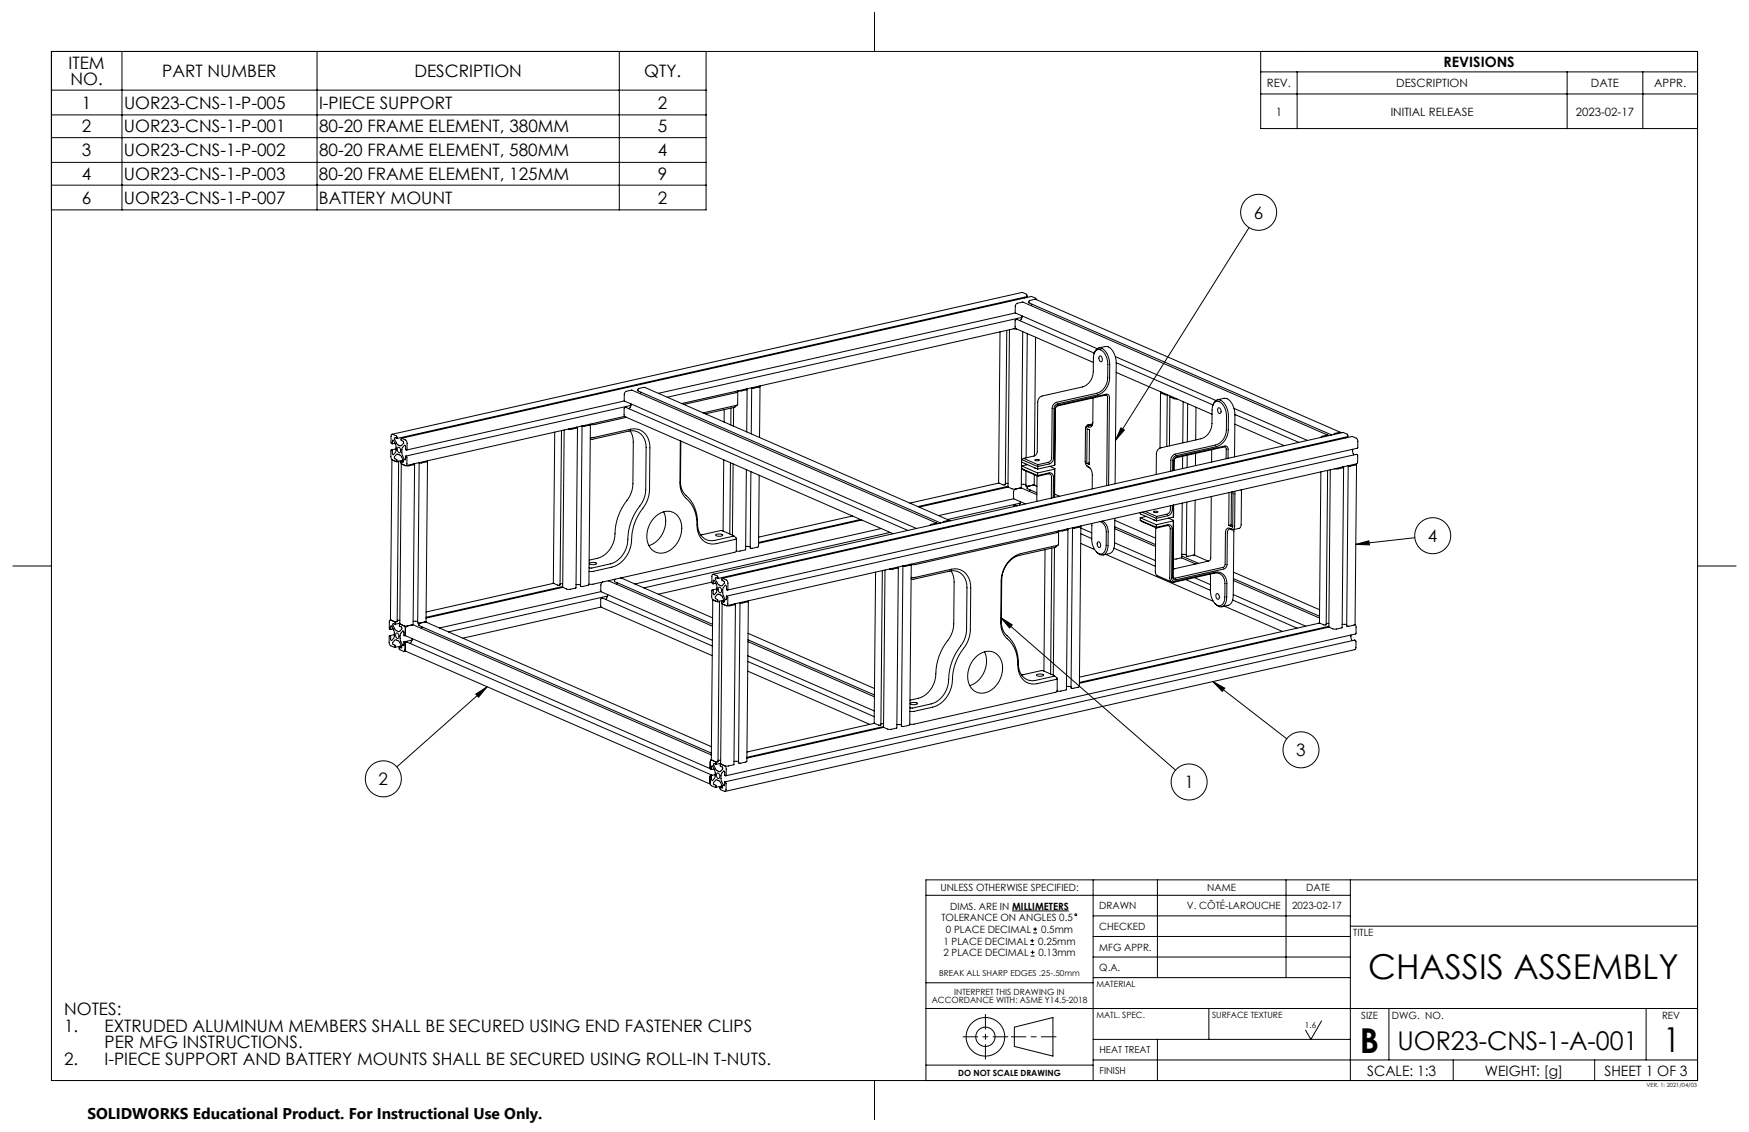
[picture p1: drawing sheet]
<svg xmlns="http://www.w3.org/2000/svg" width="432mm" height="279mm" viewBox="0 0 432 279" stroke-linecap="round" stroke-linejoin="round" font-family="sans-serif">
<g fill="none" stroke="#000" stroke-width=".25">
<path d="M12.7 12.7h406.4v254h-406.4zM30.1 12.7v39.1M78.3 12.7v39.1M152.9 12.7v39.1M174.3 12.7v39.1h-161.6M215.9 3.2v9.5M311.3 12.7v19h107.8M311.3 17.7h107.8M320.2 17.7v14M386.9 17.7v14M405.6 17.7v14M12.7 22.3h161.6"/>
<path d="M12.7 28.4h161.6M12.7 34h161.6M311.3 23.2h107.8M12.7 40.1h161.6M12.7 45.7h161.6M308.4 56.2l-33 52.5M250.7 77.2l-88.2 19.9M252.3 78.3l-87.6 19.7M252.3 78l-.1 .6-.4 .6M252.9 73.4l.1 .1M254.6 73.2h.1M254.6 73.2l-155.5 35"/>
<path d="M254.7 73.2l1 .4 .2 .4M254.8 75.1l-.3 .3M154.2 99l-53.8 12.1M155.8 99.7l-.1 .6-.4 .6M158.3 96.8l-.3 .4M182 96.5l.1 .2-.4 .2-12.9 2.9M182.1 99.9l-.7 .6-7.2 1.6M182.1 96.7v3.1l-.1 .2-8.4 1.9M184.2 96h.1M184.3 96l.1 .1-1.4 .4h-.8M184.4 96.1v10.5M185.6 95.7l-.1 11.4"/>
<path d="M185.6 95.7h.1M187.6 95.3l-.2 .2-1.3 .3-.5-.1M187.6 95.4l-.1 12.6M248.6 81.5l-.4 38.1-.4 .1-1.3-.6 .4-37.2M249.2 81.4l-.3 38.8 1 .5h.9M250.3 81.1l.7 .1M250.7 81l-82.4 18.6M252.5 81.9l-.5 38.5M253.6 82.3l-.3 30.7M255.7 83.2l-.3 29.3M269.9 98.2l-.1 6a.92 .92 0 0 1-.3 1.1 .92 .92 0 0 1-1.1 0l-.3 .2-.1 .5-.1 8.1a1.63 1.63 0 0 0 1.2 1.4l.6 1.4-.1 3.8M270.1 87.3a1.45 1.45 0 0 1 1.1-1.4 1.45 1.45 0 0 1 1.6 .7l.6 .9 .5 1.9a15.7 15.7 0 0 1-.2 5.3 4.1 4.1 0 0 1-2.7 2.8l-10 2.2a1.18 1.18 0 0 0-.8 1.1l-.1 12.2a1.57 1.57 0 0 1-1.1 1.5l-2.8 .7"/>
<path d="M270.2 87.2l-19.1-8.4-.5 .3v1.7l.2 .3 19.1 8.4M270.9 86.1l-20.2-8.8v-2.1l.4-.3 1.5-.3 75.2 32.8M271.3 85.9l1.6-.4a2.48 2.48 0 0 1 2.4 2.2l.3 1.9-.3 29.8M271.4 87.9a.69 .69 0 0 1 .7 .6 .69 .69 0 0 1-.4 .8l-.4-.6zM275.3 88l24.9 10.8M275.6 91.9l23.6 10.3M275.6 89.5l23.9 10.4M286.5 96.9l-.1 13.7M286.7 96.8l-.1 .2 1 .4h.5M288.2 97.4l-.1 12.8M288.8 97.9l-.1 12.1M289.1 97.8l-.3 .1 1.1 .5 .7 .1"/>
<path d="M292.1 99.1l-.1 10.2M293.2 99.6l-.1 9.5M300.6 98.7l1.6-.4a2.48 2.48 0 0 1 2.4 2.2l.3 1.9-.1 10.4M96.8 107.2l155.5-35 1.1 .4 .1 .2v.4l-155.5 35M96.8 109.5l-.3-.3 .1-1.7 .2-.3 1.2 .5v.5l-.5-.2-.1 .4 .6 1.2 .7 .4h.4l.6-.7-.2-.4-.5-.2 .1-.5 1.1 .4 .3 .7v1.7h-.4v-.9l-.2-.2-.6 .7-.1 1.1 .1 .7 .7 1.1 .2-.9M96.8 109.5l.2-.9 .7 1.3 .1 1.2-.2 .5-.5 .7-.2-.3v-.8l-.4-.1v1.8l.4 .6M96.9 113.5h-.1l-.4 39.4 .1 .2M96.9 113.5l.9 .4M97.5 109.4l-.7 .1M97.8 110.8l-1.2 .2M97.8 113.9l.2-.4-.5-.3-.2-.4 .8-.7 .8 .4 .7 1.2-.1 .4-.5-.2 .1 .6M98.2 110.4a.67 .67 0 0 1 .7 .6 .67 .67 0 0 1-.4 .7l-.4-.6z"/>
<path d="M98.3 113.8l-.5 .1M98.4 113.9l-.3 39.5-.6 .1M99.1 114.5l-.3 39.5M99.1 114.5l1 .4M99.4 113.6h.2M99.5 113.6l-1.6 .3M99.6 113.8l-.6 .1M100.2 112.6l.3 .3v1.5l-.2 .4-.2 .1M102.1 114.5h.1M102.2 114.5l.2 .1-1.4 .4-.9-.1M102.4 114.6l-.5 39.6M103.5 114.2l-.4 39.5 .5 .1"/>
<path d="M103.5 114.2h.1M105.5 113.7l-.2 .3-1.3 .3-.5-.1M105.5 113.8l-.3 39.6-.3 .1M137 106.7l-.4 37.2 1.1 .5h.5M138.6 106.3l-.3 38.1M142.4 105.4l.2 .2-1.5 .3h-.7M142.6 105.6l-.4 39.5-1.7 .4-1.6-.6 .4-38.8M145.7 108.3l.7 .1 8.9-2a3.6 3.6 0 0 1 4.2 4.1l-.1 10.3a7.6 7.6 0 0 1-2.1 5 14.4 14.4 0 0 0-2.4 8.1 6.3 6.3 0 0 1-4.2 5.3l-4.7 1-.6-.1M145.7 107.9h1.1l8.9-2a3.9 3.9 0 0 1 4.7 3.8v11.1a8.4 8.4 0 0 1-2.3 5.5 13.5 13.5 0 0 0-2.2 7.7 7 7 0 0 1-4.8 6l-4.6 1h-1.1M154.2 102.8l-54 12.1M154.7 103l-7.9 1.8h-1l-.4 39.5-1.7 .5-.4-.1 .4-39.6 .4 .1 1.4-.3 .2-.2M155.6 106.3a4.8 4.8 0 0 1 .7 2.8v10.3a7.6 7.6 0 0 1-2.2 5 14.4 14.4 0 0 0-2.3 8.1 6.5 6.5 0 0 1-6.4 5.8"/>
<path d="M155.8 100.1l-55.6 12.5M168 108.9l-.1 10.3a5.2 5.2 0 0 0 2.1 4.4 9.3 9.3 0 0 1 2.1 6.7 3.9 3.9 0 0 0 4.7 3.9l5-1.2v-.2l-.7-.6M168.1 108.9l-.1 10a4.7 4.7 0 0 0 2 4 9.9 9.9 0 0 1 2.3 7.1 3.5 3.5 0 0 0 4.2 3.4l4.6-1.1-3-1.3-5.1 1M178.7 113.5l-.2 17.6M178.8 101.1v3.1M180.3 114.2l-.1 17.6M180.5 100.7l-.1 4.2M181 114.5l-.2 17.6M181.1 100.6v4.6M184.3 115.9l-.2 19.8-1.5 .3h-.8M185.4 116.4l-.2 18.8M187.4 117.3l-.1 17.6-1.6 .4h-.5"/>
<path d="M246.6 119.2l-22 5M248.2 119.3h.7M252.1 119.6h1.2M252.2 114.1l4 1.7M252.7 113.1l2.6-.5a1.18 1.18 0 0 0 .8-1.2l.1-12.1a1.57 1.57 0 0 1 1.1-1.6l9.9-2.2a3.9 3.9 0 0 0 2.7-3.8l.1-3.8a1.41 1.41 0 0 1 1.1-1.6 1.41 1.41 0 0 1 1.6 1l.5 1 .3 1.1v3.9a3.9 3.9 0 0 1-2.7 3.8l-10 2.2a1.57 1.57 0 0 0-1 1.5l-.2 12.2a1.18 1.18 0 0 1-.8 1.1l-2.5 .6M252.7 113.1l3.6 1.6M252.7 113.1l-.5 .3 4 1.8M253.3 116.3v3.6l.5 .1M253.3 114.5v.3M253.7 114.7l-1.5 .3 4 1.7M255.1 119.7l.9 .4M255.1 119.7l-1.3 .3"/>
<path d="M255.3 119.6l-.2 .1M255.3 119.5l.2 .3M255.4 117.2l-.1 2.4M255.4 115.5l.4 .1M255.5 113.5a.6 .6 0 0 1 1 .2h-.8zM256 117.4v6.4M256.2 117.4l2.8-.7a.9 .9 0 0 1 1.1 1.1l-.1 5M256.2 117.4l-4-1.8 4 1.9M256.2 117.4v.1M256.2 116.7v.7M256.2 115.2v.6M256.2 117.5l2.6-.5a.68 .68 0 0 1 .8 .7v5.2"/>
<path d="M256.3 114.7l-.1 .5M259.2 115.1l1.2 .5M260.4 115.8l-.1 7M260.4 115.8l-4.2 .9M260.4 114.8l.1-13.7a1.18 1.18 0 0 1 .8-1.1l11.8-2.7a.68 .68 0 0 1 .8 .8l-.2 21.7M260.4 114.8l.2-13.9 .1-.4 .4-.3 11.8-2.7a.45 .45 0 0 1 .5 .5l-.2 21.9M260.4 114.8l-4.2 1M260.4 115.6v7.2M260.4 115.6v.2M268.3 115l.9 .6M268.4 105.8l.6 .3-.1 8.5-.6-.2zM268.9 114.3l-.6 .1"/>
<path d="M269.7 104.7a.63 .63 0 0 1-1 .2l-.4 .2-.3 .5M269.8 104.6l-1.2 .3M276.7 105.6l.9 .6-2.2 2.5zM289 116.3l.1-2.7a1.57 1.57 0 0 1 1-1.5l10-2.2a3.9 3.9 0 0 0 2.7-3.8v-3.3a3.8 3.8 0 0 0-2.1-3.8 1.69 1.69 0 0 0-1.5 2.2v3.3a3.9 3.9 0 0 1-2.7 3.8l-9.9 2.2a1.57 1.57 0 0 0-1.1 1.5v5.1M292 112.6l-.1 3.1M293.1 112.4v3M295.2 111.9l-.1 3M295.3 100.5l-.1 8.1M299.2 111l-.1 3M299.4 100.1a1.45 1.45 0 0 1 1.1-1.4 1.45 1.45 0 0 1 1.6 .6l.9 1.6 .2 1.3a15.8 15.8 0 0 1-.2 5.3 4.1 4.1 0 0 1-2.7 2.8l-10 2.2a1.18 1.18 0 0 0-.8 1.1v2.6M300.7 100.7a.69 .69 0 0 1 .7 .6 .69 .69 0 0 1-.4 .8l-.4-.7zM302.7 113.2v-2.4a.45 .45 0 0 0-.5-.5l-11.9 2.7-.4 .6-.1 2.5"/>
<path d="M303.2 113.1v-2.2a.68 .68 0 0 0-.8-.8l-11.8 2.6a1.18 1.18 0 0 0-.8 1.2v2.2M304.7 100.8l18.1 7.9M304.9 104.7l12.1 5.3M304.9 102.3l15.8 6.9M326.1 116.5l-.3 37.2M327.8 116.1l-.4 38.1h-.5l-1.1-.5M327.9 107.6l-.2-.2-1.4 .3-.3 .3M328.4 115.9l-.3 38.9M331 106.7l-75.3-32.8-1.7 .4v.5l74.8 32.6M331.1 106.8l-.3-.1-1.3 .3-.2 .3M331.5 115.3h.2M331.7 115.3l-1.5 .4h-.7"/>
<path d="M331.7 115.4l-.3 39.5-1.9 .4-1.4-.5M332.1 107.9l.1 .2M333.9 110.9l.3 1.4M334.8 114.5l-.1 .2-1.3 .3h-.5l-.4 39.5M334.9 112.1l-155.5 35M334.9 112.1h.1M334.9 112.1l.3 .4v1.6l-.3 .4-155.5 35M334.9 114.6l-.4 39.5M3.2 139.7h9.5M145.5 139a1.58 1.58 0 0 1 1.8 .1 1.68 1.68 0 0 1-1.8 0zM161.9 127.4a3.7 3.7 0 0 1 4.3-.9 3.7 3.7 0 0 1 2.1 3.9 6 6 0 0 1-5.3 6.1 3.9 3.9 0 0 1-3.3-4.9l.8-2.3zM163.8 126.3a6.3 6.3 0 0 1-3.6 8.4"/>
<path d="M176.7 132a1.58 1.58 0 0 1 1.7 .1 1.68 1.68 0 0 1-1.7 0zM181.8 132.9v3.2l-.3 .2-35 7.9h-1.1M184.1 134.9h1.1M185.2 135.2h.1M210.5 127.4l-23.2 5.2M212.4 128.2l-25.1 5.7M212.8 128.4l-25.5 5.7M217.6 130.5l-60.8 13.6M219.8 131.4l-60.8 13.7M224.1 130.9l-69.6-30.3-.4 .1v1.8l.2 .4 66.2 28.8M224.9 139.2l-.1 .3-1.4 .3-.5-.1-.4 39.5M231.3 129.1l-75.3-32.8-1.4 .3-.4 .4v2l72.1 31.4"/>
<path d="M231.4 129.3l-.2-.2-1.4 .3-.3 .3M234.5 128.5l-75.3-32.9-1.7 .4v.5l74.7 32.6M234.6 128.6l-.3-.2-1.4 .3-.2 .3M248.9 120l-22.3 5M248.9 120.2l-22 5M250.2 125v.1M250.3 123.1l-18.6 4.2M250.8 120.7l-.6 .6v1.8l3 1.3M251 124.9l-.4-.2-.4 .3M251.9 124.2l-18 4M251.9 123.8l-.3 .9M252 120.4l4 1.7"/>
<path d="M252 120.4l-1.2 .3M253.8 120l-.2 .2v.4l2.4 1M254.4 120.9l-.3 .4M258 135.7l-.3 29.9M259.7 135.3l-.3 31.1M260.3 135.1l-.3 31.6M260.4 122l1.2 .5M261.2 131.1l.1 .2-.3 .2-35 7.8h-1l-.4 39.6-1.6 .4-.4-.1M261.3 134.5l-.8 .6-8.9 2a6.3 6.3 0 0 0-4.3 6l-.1 10.3a4.7 4.7 0 0 0 2 4.1 9.9 9.9 0 0 1 2.3 7.1 3.5 3.5 0 0 0 4.2 3.3l4.7-1.1-3.1-1.3-5.1 1.1M261.4 131.2l-.1 3.2-.1 .1-9.2 2.1a7 7 0 0 0-4.8 6.8l-.1 10.3a5.2 5.2 0 0 0 2.1 4.5 9.3 9.3 0 0 1 2.1 6.7 3.9 3.9 0 0 0 4.8 3.8l4.9-1.1v-.2l-.7-.6M263.4 130.6l.3 .1-1.5 .4-.8-.1M263.7 130.7l-.4 39.5-1.5 .4-.8-.1"/>
<path d="M264.8 130.3l-.4 39.5M264.8 130.3h.1M266.8 129.8l-.2 .3-1.3 .3-.5-.1M266.8 134.1l3.4 1.5M266.8 131.7l2.7 1.2M266.8 130.3l2.7 1.2M266.8 129.9l-.3 39.5-1.5 .5-.6-.1M271 133.8a.69 .69 0 0 1 .7 .5 .69 .69 0 0 1-.4 .8l-.4-.6zM271.6 128.7a2.46 2.46 0 0 1 1.5 2.6v3.8a1.41 1.41 0 0 1-1.1 1.6 1.41 1.41 0 0 1-1.7-1l-.5-1-.2-1.1-.1-4.4M272.2 128.6l.1 .1a2.79 2.79 0 0 1 1.3 2.6l-.1 3.9a1.58 1.58 0 0 1-2 1.7l-.8-.7M273 136.8l26.5 11.6M275 135.3l10.2 4.5"/>
<path d="M275.2 134l10.1 4.4M275.2 130.5l10.1 4.4M275.2 130l10.1 4.4M275.2 128.4l10.1 4.4M275.2 127.9l-.1 6.9a2.02 2.02 0 0 1-1.2 1.8l-1.6 .4M281.5 128.4l4 1.8M281.5 128.4l4 1.9M281.5 127.8v.6M281.5 127.8l4 1.7M281.5 126.5v.3l4 1.8M282 126.4l3.5 1.5M282.7 126.2l2.9 1.3"/>
<path d="M283 127.5l-1.5 .3M284.8 128.3l.3 .1M284.8 126.3a.6 .6 0 0 1 1 .1l-.5 .1zM285.3 130.2v11.4l.4 .5 3.6 1.6M285.5 130.2l2.8-.7a.9 .9 0 0 1 1.1 1l-.1 12.2a.68 .68 0 0 0 .8 .8l9.9-2.3a2.48 2.48 0 0 1 2.9 2.9l-.1 3.9a1.58 1.58 0 0 1-1.9 1.7l-.9-.7M285.5 130.2v.1M285.5 129.5v.7M285.5 127.9v.7M285.5 130.3l2.6-.6a.68 .68 0 0 1 .8 .8l-.1 12.2a.9 .9 0 0 0 1.1 1l9.9-2.2a2.26 2.26 0 0 1 2.6 2.5v3.9a1.41 1.41 0 0 1-1.1 1.6 1.41 1.41 0 0 1-1.7-1l-.5-1-.2-1.1-.1-4.7M285.6 127.5l-.1 .4M288.5 127.9l1.2 .5M288.6 127.9h.1"/>
<path d="M289 124.8l-.1 1a1.18 1.18 0 0 1-.8 1.1l-2.5 .6M289.4 124.7v1.1a1.57 1.57 0 0 1-1.1 1.5l-2.8 .6M289.7 128.6l-4.2 .9M289.7 127.6l-4.2 1M289.7 124.7v2.9M289.7 128.4v.2M289.8 124.7l-.1 2.9M291.7 137.7l3.5 1.5M291.7 137.2l4.2 1.8M291.8 136.8l1.1 .1M291.9 124.2l-.2 13.4-2.1 .4M292.9 137.2h.1"/>
<path d="M293 123.9l-.1 13.3M294.8 137l3.5 1.5M295.1 123.5l-.2 13.3-1.5 .5-.5-.1M299 122.6l-.2 15.5-.4 .4-8.8 2M303.4 121.6v8.1M304 129.5l-.6 .2M304 121.4l-.1 8.5-.5-.2M304.3 121.4v8.4a.58 .58 0 0 1-.2 .7 .58 .58 0 0 1-.7-.2l-.6 .3-.2 .6-.1 8.1-.3 .6-12.1 2.8a.45 .45 0 0 1-.5-.5l.1-13.8M304.7 130.7l-.3 16.9a2.02 2.02 0 0 1-1.2 1.8l-1.6 .4M304.8 121.3v8.5a.72 .72 0 0 1-.3 .9 .72 .72 0 0 1-.8-.1l-.5 .2-.2 .5-.1 8a1.18 1.18 0 0 1-.8 1.1l-11.8 2.7a.68 .68 0 0 1-.8-.8l.2-13.7M306.4 120.9v8.8l-.3 .7-1.8 .4M334.7 134.4l3.2-.9 .2 1z"/>
<path d="M349.3 132.7l-14.6 1.7M419.1 139.7h9.5M96.4 155.4l.2-.9 .7 1.3 .1 1.2-.2 .5-.6 .6-.2-.3v-.8h-.3v1.7l.1 .5 1.3 .6v-.5l-.5-.3-.1-.3 .6-.7 .3-.1 .7 .4 .7 1.3-.1 .3-.5-.1v.5l1.1 .5 .3-.5M96.5 153h-.1M96.5 153.1h-.3l-.1 .4v1.6l.3 .3M96.5 153.1l1 .4M97.1 155.2l-.7 .2M97.4 156.6l-1.2 .3M97.5 153.5l.1 .6-.6-.2v.4l.6 1.2 .8 .4 .8-.8-.1-.3-.5-.3 .2-.5M97.8 156.3a.67 .67 0 0 1 .7 .5 .67 .67 0 0 1-.4 .8l-.4-.6zM98.1 153.1h.6M98.7 153.8l-1.1 .3"/>
<path d="M98.7 154h.1M98.8 154l.9 .4M99.1 159.4l-1.6 .4M99.2 159.6l-.6 .1M99.7 154.4l.9 .1M99.7 154.4l.4 .8M99.8 158.4l.2 .4M100 158.8l.2-.2 .3-.1 75.2 32.8M100 158.8v1.5M100.1 156.7l-.1 .2-.3-.1v-.8l-.2-.3-.7 .9 .1 1.5 .6 1.3 .3-1M100.1 156.7l.1 .2 75.1 32.8M100.1 155.2v1.5"/>
<path d="M100.1 156.9h-.1M100.6 154.5l-.4 .3-.1 .4M101.7 158l-2 .4M101.8 157.6l-.1 .6-.4 .6M101.9 154.2l73.7 32.1M101.9 154.2l-1.3 .3M102 153.4h1.1M103.6 153.8l-.2 .2 .1 .4 72.1 31.5M104.2 154.7l-.2 .4M104.9 153.5l70.7 30.8M104.9 153.5l-1.3 .3M136.7 144l-31.5 7.1"/>
<path d="M138.2 144.4h.1M138.3 144l.6 .1M138.9 144.8l-33.7 7.6M138.9 145l-33.7 7.6M142.2 144.3h1.1M148.4 146l-39.9 9M148.4 149.8l-34.1 7.7M148.8 143.6l-.5 .7 .1 1.8 27.5 11.9M150 147.1l-39.3 8.9M150 146.8l-.1 .6-.4 .6M150.2 143.3l25.7 11.3M151.9 143l-.2 .5 24.2 10.6"/>
<path d="M152.5 143.9l-.3 .3M153.2 142.7l22.7 9.8M175.7 143.7l.4 .4v-.8l.2-.1 .7 1.6-.1 1.2-.6 .8-.2-.3v-.8h-.4v1.7l.4 .7M175.7 143.7l-13.2 3M175.9 159.4l-27.2-11.8-.4 .3v1.7l.2 .3 27.3 11.9M176 141.8l155.5-35.1 1.1 .5 .1 .2v.4l-155.5 35M176.1 148.1l-.1-.1-.4 39.5 .1 .1M176.1 148.1l.9 .4M176.7 144l-.6 .1M177 145.3l-1.2 .3M177.2 142.8l-.5-.2-.1 .2 .6 1.3 .8 .5 .3-.1 .6-.7-.1-.3-.5-.3v-.5l1 .4 .3 .4 .1 2.1-.3-.1-.1-.8-.1-.3-.6 .6-.2 .5 .1 1.3 .7 1.3 .2-1M177.2 142.8l-.1-.6-1.2-.4-.1 .3-.1 1.6"/>
<path d="M177.4 145a.67 .67 0 0 1 .7 .5 .67 .67 0 0 1-.4 .8l-.4-.6zM177.5 148.4h.1M177.6 148.4l-.6 .1M177.6 148.4l-.3 39.6h-.6M178.2 148.5l.5 .1 .1-.1-.5-1.2-.3-.4-.7-.3-.7 .8 .1 .4 .5 .2-.2 .5M178.2 148.5l.1 .6M178.3 149l-.4 39.5M178.3 149v.1M178.3 142.7l155.5-35 1.1 .5 .3 .5-.1 1.9-155.5 35M178.3 149.1l1 .4M178.6 148.2h.2M178.7 148.1l-1.6 .4"/>
<path d="M178.8 148.3l-.6 .1M179.4 147.1l.3 .4v1.5l-.2 .4-.2 .1M181.3 149.1l.3 .1-1.5 .3h-.8M181.6 149.2l-.4 39.5-1.5 .4-.8-.1M182.7 148.7v.1M184.7 158.4l31.2 13.6M184.7 157.9l31.2 13.6M184.7 156.3l31.2 13.6M184.7 148.3l-.2 .3-1.3 .2h-.5M184.8 148.4l-.4 39.5-1.7 .5-.4-.1 .4-39.6M217.8 140.8l-.3 38.1-.4 .1-1.3-.6 .4-37.2M218.5 140.7l-.3 38.8"/>
<path d="M221.6 140h.1M221.6 140l.2 .1-1.5 .4h-.7M221.8 140.1l-.4 39.6-1.8 .3-1.4-.5M224.9 142.8l.7 .2 8.9-2a3.6 3.6 0 0 1 4.2 4l-.1 10.4a7.6 7.6 0 0 1-2.1 5 14.4 14.4 0 0 0-2.3 8.1 6.3 6.3 0 0 1-4.3 5.2l-4.6 1.1-.7-.1M224.9 142.5h1.1l8.9-2a3.9 3.9 0 0 1 4.7 3.8v11.1a8.4 8.4 0 0 1-2.3 5.5 13.5 13.5 0 0 0-2.2 7.7 7 7 0 0 1-4.8 5.9l-4.6 1.1h-1.1M234.8 140.9a4.8 4.8 0 0 1 .8 2.8l-.1 10.3a7.6 7.6 0 0 1-2.2 5 14.4 14.4 0 0 0-2.3 8.1 6.5 6.5 0 0 1-6.3 5.7M247.1 152.4l2.8 1.8-.7 .8zM247.1 152.4l43.1 37.7M289.6 140.3l.3 .1M292.8 143.1l6 2.6M294.9 142.6l3.9 1.7M300.3 146.6a.69 .69 0 0 1 .7 .5 .69 .69 0 0 1-.4 .8l-.4-.6z"/>
<path d="M302.3 149.6l14.3 6.3M304.3 148.1l15.9 6.9M304.5 146.8l17.9 7.8M304.5 143.3l21.3 9.2M304.5 142.8l21.3 9.3M304.5 141.2l21.3 9.3M325.8 153.7l-.2 .1M325.8 153.8l-59.3 13.3M327.4 153.9h.7M328.1 154.6l-61.6 13.8M328.1 154.8l-61.6 13.8M331.4 154.1h1.1"/>
<path d="M332.5 154.5h.1M333.5 156.7l.3 1.4M334.4 158h.1M334.4 158l-155.5 35M334.5 158l.3 .4-.1 1.6-.2 .3-155.5 35M334.5 154.1l-1.5 .5-.5-.1M334.5 154.1l.3 .6-.1 1.8-155.5 35M100 160.3l.3 .5 75.1 32.7M100.2 160.7l-.4 .1M117.5 171.3l2.8-1.8-2.2 2.6zM120.3 169.5l-22.3 19.8M184.6 165.7l30.1 13.1"/>
<path d="M184.6 163.3l31.2 13.6M184.6 161.9l31.2 13.6M215.9 178.5l-31.5 7.1M217.5 178.6h.6M218.1 179.3l-33.7 7.6M218.2 179.5l-33.8 7.6M221.4 178.9h1.1M222.6 179.2h.1M224.7 173.6a1.58 1.58 0 0 1 1.8 .1 1.68 1.68 0 0 1-1.8 0zM241.1 162a3.7 3.7 0 0 1 4.3-1 3.7 3.7 0 0 1 2.1 3.9 6 6 0 0 1-5.3 6.2 3.9 3.9 0 0 1-3.2-5l.7-2.2zM243.1 160.9a6.3 6.3 0 0 1-3.7 8.3M255.9 166.6a1.58 1.58 0 0 1 1.8 .1 1.69 1.69 0 0 1-1.8 0z"/>
<path d="M261 170.5h.1M261 167.5v3.1l-.3 .2-35 7.9h-1.1M263.3 169.4l1.1 .1M264.4 169.8h.1M299.4 168.2l3 1.6-.7 .8zM299.4 168.2l18.3 14.1M175.6 187.5l-.2 .3M175.7 187.6h-.1M175.7 191.3l-.4 .2M175.7 191.3l.1 .1M175.7 187.6l-.2 .1-.2 .3v1.7l.4 .2v-.8l.2-.1 .6 1.3 .1 1.3-.2 .5-.6 .6-.1-.3-.1-.8-.3-.1v2l.3 .4 1.1 .4 .1-.4-.6-.3-.1-.4 .6-.6 .3-.1 .8 .4 .6 1.3-.1 .3-.5-.2M175.7 187.6l1 .4"/>
<path d="M176.3 189.8l-.7 .1M176.6 191.2l-1.2 .3M176.7 188l.1 .6M177 190.9a.67 .67 0 0 1 .7 .5 .67 .67 0 0 1-.4 .7l-.4-.5zM177.3 187.6l.6 .1M177.9 188.5l.1 .1M177.9 188.4l-1.1 .2M177.9 188.6h.1M178 188.6l-.2 .5 .5 .2 .1 .4-.7 .8-.7-.3-.3-.4-.5-1.2 .1-.2 .5 .2M178 188.6l.9 .4M178.3 194l-1.6 .4M178.4 194.2l-.6 .1"/>
<path d="M178.9 189l.4 .7v1.7h-.4v-.9l-.2-.2-.6 .8-.1 1.1 .7 1.7 .2-.1v-.8l.3 .2-.1 2.1h-.3l-.9-.4-.1-.6M181.2 187.9h1.1M269.9 217.2v49.5M285.7 217.2v24.1M317.5 217.2v24.1M333.4 217.2v49.5M419.1 217.2h-190.5v49.5M228.6 221h104.8M249.9 224.8h14M254.4 233.1h.9M254.4 232.2h.9M254.5 236h.9"/>
<path d="M254.5 235h.9M254.8 231.7v1M254.9 234.6v.9M255.1 230.3h.9M255.1 229.3h.9M255.6 228.9v.9M269.9 231.1h63.5M269.9 226.1h63.5M269.9 236.2h63.5M333.4 228.6h85.7M228.6 248.9h190.5M228.6 242.6h41.3"/>
<path d="M250.4 253.5l9.6-2.4v9.6l-9.6-2.4zM269.9 241.3h63.5M269.9 256.5h63.5M285.7 256.5v10.2M298.4 248.9v7.6M326.3 252l-2.7 4.5-1.3-2.2M342.9 248.9v12.7M406.4 248.9v12.7M215.9 266.7v9.5M228.6 262.9h41.3M269.9 261.6h149.2M358.8 261.6v5.1"/>
<path d="M393.7 261.6v5.1"/>
<circle cx="310.7" cy="52.4" r="4.4"/>
<circle cx="353.7" cy="132.2" r="4.4"/>
<circle cx="94.6" cy="192.2" r="4.4"/>
<circle cx="293.6" cy="193" r="4.4"/>
<circle cx="321.2" cy="185.1" r="4.4"/>
<circle cx="265.6" cy="225.8" r=".24"/>
<circle cx="243.3" cy="255.9" r="2.38"/>
<circle cx="243.3" cy="255.9" r="4.8"/>
</g>
<path d="M237.8 255.9h11M249.7 255.9h11M243.3 261.4v-11" fill="none" stroke="#000" stroke-width=".25" stroke-dasharray="15.2 1.3 1.3 1.3" stroke-dashoffset="11.6"/>
<path d="M247.1 152.4l2.8 1.8-.7 .8zM117.5 171.3l2.8-1.8-2.2 2.6zM276.7 105.6l.9 .6-2.2 2.5zM334.7 134.4l3.2-.9 .2 1zM299.4 168.2l3 1.6-.7 .9z" fill="#000"/>
<g font-size="8.5">
<text x="337.8" y="241.6">CHASSIS ASSEMBLY</text>
<text x="335.7" y="260">B</text>
<text x="410.6" y="259.8">1</text>
</g>
<text font-size="6.4" x="345" y="259.2">UOR23-CNS-1-A-001</text>
<g font-size="4.2">
<text x="16.9" y="17">ITEM</text>
<text x="17.4" y="21.1">NO.</text>
<text x="40.1" y="19">PART NUMBER</text>
<text x="102.3" y="19">DESCRIPTION</text>
<text x="159" y="19">QTY.</text>
<text x="20.2" y="26.8">1</text>
<text x="30.6" y="26.8">UOR23-CNS-1-P-005</text>
<text x="78.8" y="26.8">I-PIECE SUPPORT</text>
<text x="162.4" y="26.8">2</text>
<text x="20.2" y="32.7">2</text>
<text x="30.6" y="32.7">UOR23-CNS-1-P-001</text>
<text x="78.8" y="32.7">80-20 FRAME ELEMENT, 380MM</text>
<text x="162.4" y="32.7">5</text>
<text x="20.2" y="38.6">3</text>
<text x="30.6" y="38.6">UOR23-CNS-1-P-002</text>
<text x="78.8" y="38.6">80-20 FRAME ELEMENT, 580MM</text>
<text x="162.4" y="38.6">4</text>
<text x="20.2" y="44.4">4</text>
<text x="30.6" y="44.4">UOR23-CNS-1-P-003</text>
<text x="78.8" y="44.4">80-20 FRAME ELEMENT, 125MM</text>
<text x="162.4" y="44.4">9</text>
<text x="20.2" y="50.3">6</text>
<text x="30.6" y="50.3">UOR23-CNS-1-P-007</text>
<text x="78.8" y="50.3">BATTERY MOUNT</text>
<text x="162.4" y="50.3">2</text>
<text x="309.6" y="54">6</text>
<text x="352.5" y="133.8">4</text>
<text x="320" y="186.6">3</text>
<text x="93.5" y="193.8">2</text>
<text x="292.4" y="194.6">1</text>
<text x="15.8" y="250.4">NOTES:</text>
<text x="15.8" y="254.6">1.</text>
<text x="25.8" y="254.6">EXTRUDED ALUMINUM MEMBERS SHALL BE SECURED USING END FASTENER CLIPS</text>
<text x="15.8" y="263">2.</text>
<text x="25.8" y="258.8">PER MFG INSTRUCTIONS.</text>
<text x="25.8" y="263">I-PIECE SUPPORT AND BATTERY MOUNTS SHALL BE SECURED USING ROLL-IN T-NUTS.</text>
</g>
<text font-size="3.8" x="21.6" y="276.3">SOLIDWORKS Educational Product. For Instructional Use Only.</text>
<g font-size="3.5">
<text x="356.4" y="16.5">REVISIONS</text>
<text x="337.5" y="265.5">SCALE: 1:3</text>
<text x="366.6" y="265.5">WEIGHT: [g]</text>
<text x="396.1" y="265.5">SHEET 1 OF 3</text>
</g>
<g font-size="2.8">
<text x="312.8" y="21.5">REV.</text>
<text x="344.7" y="21.5">DESCRIPTION</text>
<text x="392.8" y="21.5">DATE</text>
<text x="408.4" y="21.5">APPR.</text>
<text x="315" y="28.5">1</text>
<text x="343.4" y="28.5">INITIAL RELEASE</text>
<text x="389.1" y="28.5">2023-02-17</text>
</g>
<g font-size="2.5">
<text x="232.2" y="220">UNLESS OTHERWISE SPECIFIED:</text>
<text x="298.1" y="220">NAME</text>
<text x="322.5" y="220">DATE</text>
<text x="232.4" y="227.4">TOLERANCE ON ANGLES 0.5</text>
<text x="234.6" y="224.6">DIMS. ARE IN MILLIMETERS</text>
<text x="271.4" y="224.5">DRAWN</text>
<text x="293.1" y="224.4">V. CÔTÉ-LAROUCHE</text>
<text x="319" y="224.3">2023-02-17</text>
<text x="232.9" y="233.1">1 PLACE DECIMAL</text>
<text x="233.5" y="230.3">0 PLACE DECIMAL</text>
<text x="256.3" y="233.1">0.25mm</text>
<text x="257" y="230.3">0.5mm</text>
<text x="271.4" y="229.6">CHECKED</text>
<text x="334.1" y="231">TITLE</text>
<text x="232.9" y="236">2 PLACE DECIMAL</text>
<text x="256.4" y="236">0.13mm</text>
<text x="271.4" y="239.7">Q.A.</text>
<text x="271.4" y="234.6">MFG APPR.</text>
<text x="336.1" y="251.6">SIZE</text>
<text x="343.7" y="251.6">DWG. NO.</text>
<text x="410.3" y="251.6">REV</text>
</g>
<g font-size="2.4">
<text x="271.5" y="260">HEAT TREAT</text>
<text x="271.5" y="265">FINISH</text>
</g>
<g font-size="2.1">
<text x="235.6" y="245.5">INTERPRET THIS DRAWING IN</text>
<text x="270.7" y="243.7">MATERIAL</text>
<text x="230" y="247.6">ACCORDANCE WITH: ASME Y14.5-2018</text>
<text x="270.7" y="251.3">MATL. SPEC.</text>
<text x="299.3" y="251.3">SURFACE TEXTURE</text>
<text x="236.6" y="265.7">DO NOT SCALE DRAWING</text>
</g>
<g font-size="2">
<text x="231.9" y="241">BREAK ALL SHARP EDGES .25-.50mm</text>
<text x="322.2" y="253.8">1.6</text>
</g>
<text font-size="1.4" x="406.5" y="268.3">VER. 1: 2021/04/03</text>
</svg>
